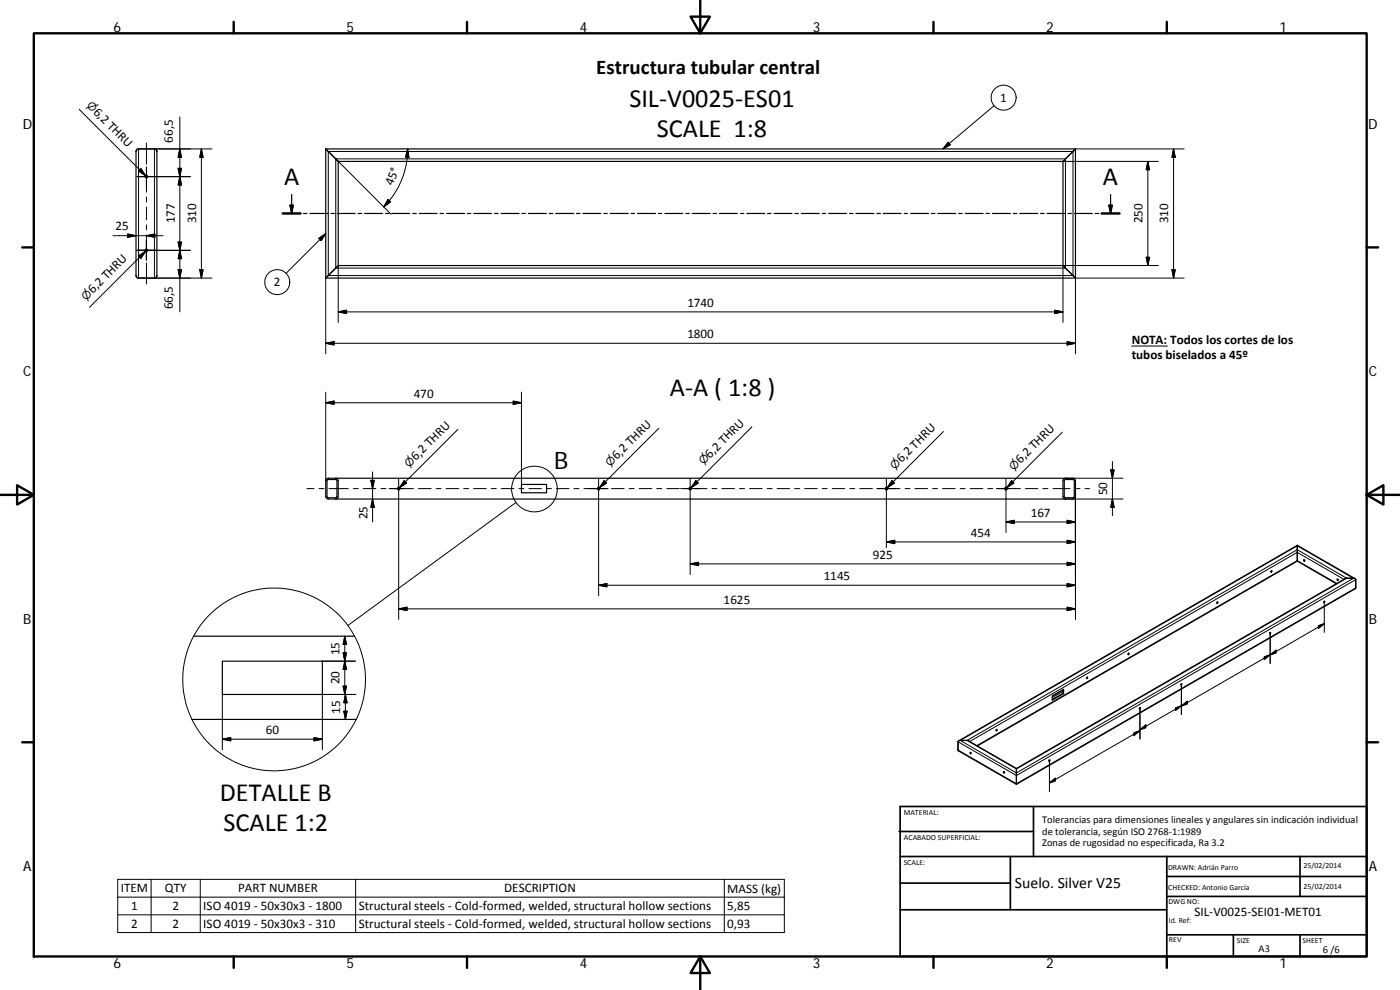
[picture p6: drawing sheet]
<svg xmlns="http://www.w3.org/2000/svg" width="420mm" height="297mm" viewBox="0 0 420 297" stroke-linecap="round" stroke-linejoin="round" font-family="sans-serif">
<g fill="none" stroke="#000" stroke-width=".36">
<path d="M41 45l.6-.3h4.7l.8 .6v37.5l-.8 .6h-4.9l-.4-.2-.2-.5v-37.3zM87.5 58.4v5.7M97.8 44.7v38.7M97.8 44.7h225M97.8 44.7l3.7 3.7M101.5 48.4h217.5M101.5 48.4v31.3M319 48.4v31.3l.8 .7M322.8 44.7l-3.8 3.7M322.8 44.7v38.7M333.3 58.4v5.7M84.8 64.1h5.4"/>
<path d="M87 61.6h1l-.5 2.5zM91.1 64.1h1M93 64.1h5.4M99.3 64.1h1M101.2 64.1h5.4M101.5 79.7h217.5l.8 .7M101.5 79.7l-3.7 3.7M107.5 64.1h1.1M109.4 64.1h5.4M115.7 64.1h1M117.6 64.1h5.4M123.9 64.1h1"/>
<path d="M125.8 64.1h5.4M132.1 64.1h1M134 64.1h5.4M140.2 64.1h1.1M142.2 64.1h5.4M148.5 64.1h1M150.4 64.1h5.4M156.6 64.1h1.1M158.6 64.1h5.3M164.8 64.1h1.1M166.8 64.1h5.4M173 64.1h1.1"/>
<path d="M175 64.1h5.3M181.2 64.1h1.1M183.1 64.1h5.4M189.4 64.1h1.1M191.3 64.1h5.4M197.6 64.1h1M199.5 64.1h5.4M205.8 64.1h1.1M207.7 64.1h5.4M214 64.1h1M215.9 64.1h5.4M222.2 64.1h1"/>
<path d="M224.1 64.1h5.4M230.4 64.1h1M232.3 64.1h5.4M238.6 64.1h1M240.5 64.1h5.4M246.7 64.1h1.1M248.7 64.1h5.4M255 64.1h1M256.9 64.1h5.4M263.1 64.1h1.1M265.1 64.1h5.4M271.3 64.1h1.1"/>
<path d="M273.3 64.1h5.3M279.5 64.1h1.1M281.4 64.1h5.4M287.7 64.1h1.1M289.7 64.1h5.4M295.9 64.1h1.1M297.8 64.1h5.4M304.1 64.1h1M306 64.1h5.4M312.3 64.1h1.1M314.2 64.1h5.4M320.5 64.1h1"/>
<path d="M322.4 64.1h5.4M328.7 64.1h1M330.6 64.1h5.4M332.8 61.6h1l-.5 2.5zM97.8 83.4h225M319.8 80.4l3 3M98.1 143.6l223.9-.1 .5 .1 .3 .5v5l-.3 .5-.5 .1h-223.5l-.4-.1-.3-.6v-4.8zM98.3 143.9h2.6l.2 .2v5l-.2 .3-2.7-.2zM100.8 143.5l.4 .1 .3 .6v4.8l-.1 .5-.6 .2M156.5 145.4h7.5v2.4h-7.5zM319.5 144l2.6-.1 .3 .2v4.9l-.3 .4h-2.5l-.2-.3zM319.8 143.5l-.5 .1-.3 .5v5l.3 .5 .5 .1"/>
<path d="M381.6 171.2l-.2 .4M389.3 163.6v4.8M389.3 168.4l-96 55.4M389.3 163.6l-101.6 58.7M389.3 168.4l11.7 6.8M389.3 163.6l17.4 10M391.2 168h.2l.2 .4zM391.4 168l.2 .3M401.3 173.7l.2 .5zM401.4 173.8l.2 .3M58.1 190.9h48.3M66.7 198.4h30v10h-30z"/>
<path d="M338.7 196l-.2 .3M365.3 180.6l-.1 .3M381.2 189.8l-.2 .3M397.4 180.4l-.1 .3M57.6 215.9h49.3M299.1 218.9l-.2 .3M315.8 208.8l3.4-2v1.3l-3.4 2zM319 208l.2 .1M319 206.9v1.1M319 208l-3.2 1.9M326.2 203.2l.2 .1-.2 .3zM326.3 203.2l-.2 .3"/>
<path d="M342.1 212.4l.2 .1-.3 .3zM342.1 212.3l-.2 .3M354.6 205.1l-.2 .3M291.1 225.8l.3 .4zM291.3 225.8l.2 .3M301.1 231.6l.3 .1v.3zM301.3 231.5l.2 .4M305 230.6l98.8-57.1h2.4l.7 .3v2.6l-.2 .3-101.7 58.6M305 230.6v4.7M305 230.6l-14.4-8.4h-2.4l-.7 .3v2.5l.2 .3 17.3 10M314.9 228l-.1 .3"/>
<circle cx="44" cy="53" r=".39"/>
<circle cx="44" cy="75.1" r=".39"/>
<circle cx="119.6" cy="146.6" r=".38"/>
<circle cx="179.7" cy="146.6" r=".39"/>
<circle cx="207.1" cy="146.6" r=".39"/>
<circle cx="266" cy="146.6" r=".39"/>
<circle cx="301.9" cy="146.6" r=".39"/>
<circle cx="381.6" cy="171.4" r=".21"/>
<circle cx="338.8" cy="196.2" r=".22"/>
<circle cx="365.4" cy="180.8" r=".21"/>
<circle cx="381.2" cy="190" r=".21"/>
<circle cx="397.5" cy="180.6" r=".21"/>
<circle cx="299.2" cy="219" r=".22"/>
<circle cx="354.6" cy="205.3" r=".22"/>
<circle cx="315" cy="228.2" r=".22"/>
</g>
<g fill="none" stroke="#000" stroke-width=".3">
<path d="M23.8 32.8l19.9 19.9M54 35.1v58.5M298.3 31.7l-15.3 13M41.6 44.7v38.7M42.3 50.6l1.4 2.1-2.1-1.4zM44 42.9v6.4M44 59.1v1.5M44 50.1v7.5M53.5 50.5h1l-.5 2.5zM54 53l.5 2.5h-1zM54 44.7l.5 2.5h-1zM57.1 53h-16"/>
<path d="M60.4 44.7v38.7M60.4 44.7l.5 2.5h-.9zM63.6 44.7h-17.3v38.7h17.3M98.5 45.4h223.5v37.3h-223.5zM100.8 47.7h219v32.7h-219zM100.8 47.7l16.6 16.6M116.4 59.9l.8 .7-2 1.5zM122.4 44.7l.3 2.5h-1zM122.4 44.7a24.5 24.5 0 0 1-7.2 17.4M284.6 42.7l.6 .8-2.2 1.2zM319 48.4h28.7M322.8 44.7h32.6"/>
<path d="M344.5 48.4v31.3M344.5 48.4l.5 2.5h-1zM352.2 44.7v38.7M352.2 44.7l.5 2.5h-1zM33.9 70.7h15M38.3 70.2l2.5 .5-2.5 .5zM41.6 76.8l2.1-1.4-1.4 2.1zM43.7 75.4l-16.9 16.8M44 62.1v3.9M44 67.5v1.5M44 70.5v7.5M44 78.8v6.4"/>
<path d="M44 70.7l2.5-.5v1zM53.5 72.6h1l-.5 2.5zM54 75.1l.5 2.5h-1zM57.1 75.1h-16M95.6 71.5l2.2-1.4-1.4 2.1zM97.8 70.1l-12 11.9M101.5 79.7v17.1M344 77.2h1l-.5 2.5zM347.7 79.7h-28.7v17.1M53.5 80.9h1l-.5 2.5zM60 80.9h.9l-.5 2.5zM97.8 83.4v22.8"/>
<path d="M101.5 93.6l2.5-.5v1zM101.5 93.6h217.5M316.5 93.1l2.5 .5-2.5 .5zM351.7 80.9h1l-.5 2.5zM355.4 83.4h-32.6v22.8M97.8 117.7v26.5M97.8 103l2.5-.5v1zM97.8 103h225M156.5 117.7v27.7M320.3 102.5l2.5 .5-2.5 .5zM339.7 103.8h10.6M97.8 120.8l2.5-.5v1z"/>
<path d="M97.8 120.8h58.7M137.4 128.8l-17.5 17.5M154 120.3l2.5 .5-2.5 .5zM197.7 128.5l-17.8 17.8M225.7 128.1l-18.3 18.2M283.1 129.5l-16.8 16.8M318.8 129.7l-16.6 16.6M333.9 138.5v16.2M92.1 146.6h2.1M95.7 146.6h1.5M98.7 146.6h5.8M106 146.6h1.5"/>
<path d="M109 146.6h3.8M111.3 144.1h1l-.5 2.5zM111.8 141.6v15M111.8 149.7l.5 2.5h-1zM114.3 146.6h1.5M119.6 143.7v42.2M121.3 144.2l.7 .7-2.1 1.4zM124.1 146.6h-7.4M125.6 146.6h3.8M130.9 146.6h1.5M133.9 146.6h3.8M139.2 146.6h1.5"/>
<path d="M142.1 146.6h3.8M147.4 146.6h1.5M150.4 146.6h3.8M154.8 150.8l-50.4 36.9M155.7 146.6h1.5M158.7 146.6h3.8M164 146.6h1.5M167 146.6h3.8M172.2 146.6h1.5M175.2 146.6h7.3M179.7 143.7v35.1M181.3 144.2l.7 .7-2.1 1.4z"/>
<path d="M183.5 146.6h3.8M188.8 146.6h1.5M191.8 146.6h3.8M197.1 146.6h1.5M200.1 146.6h3.8M207.1 143.7v28.7M208.8 144.2l.7 .7-2.1 1.4zM212.2 146.6h-8M213.7 146.6h1.4M216.7 146.6h3.7M221.9 146.6h1.5M224.9 146.6h3.8"/>
<path d="M230.2 146.6h1.5M233.2 146.6h3.8M238.5 146.6h1.5M241.5 146.6h3.7M246.7 146.6h1.6M249.8 146.6h3.7M255 146.6h1.5M258 146.6h3.8M266 143.7v20.6M267.7 144.2l.7 .7-2.1 1.4zM270.1 146.6h-7M271.6 146.6h1.5"/>
<path d="M274.6 146.6h3.8M279.9 146.6h1.5M282.9 146.6h3.7M288.2 146.6h1.5M291.2 146.6h3.7M296.4 146.6h1.5M301.9 143.7v16.1M301.9 156.6l2.5-.5v1zM301.9 156.6h20.9M303.6 144.2l.7 .7-2.1 1.4zM306.2 146.6h-7.2M307.7 146.6h3.8"/>
<path d="M313 146.6h1.5M316 146.6h5.1M319.8 149.7h17.2M319.8 143.5h17.2M320.3 156.1l2.5 .5-2.5 .5zM322.6 146.6h1.5M322.8 149v36.9M325.6 146.6h1.4M333.3 141h1.1l-.5 2.5zM333.9 149.7l.5 2.5h-1.1zM179.7 175.6l2.4-.5v1zM179.7 175.6h143.1"/>
<path d="M207.1 169.2l2.5-.5v1zM207.1 169.2h115.7M266 162.6l2.5-.5v1zM266 162.6h56.8M320.3 162.1l2.5 .5-2.5 .5zM320.3 168.7l2.5 .5-2.5 .5zM320.3 175.1l2.5 .5-2.5 .5zM381.6 171.3l-.1 .1M391.4 168l.2 .1M401.2 175l-11.9-6.8-96.1 55.5M401.4 173.8l.1 .1M403.3 173.8l-14-8.1-98.2 56.8"/>
<path d="M406.9 176.4l-101.9 58.8-17.5-10.2M406.9 173.9l-101.9 58.8-17.5-10.1M96.7 198.4h9.9M103 195.9h1l-.5 2.5zM103.5 198.4l.5 2.5h-1zM103.5 190.9l.5 2.5h-1zM103.5 190.9v17.5M119.6 182.7l2.5-.5v1zM119.6 182.7h203.2M320.3 182.2l2.5 .5-2.5 .5zM338.7 196.1l-.1 .1M365.3 180.7l-.1 .1"/>
<path d="M379.4 197.1l1.8-.6-1.8 1.4zM381.2 189.8l-.1 .1M381.2 196.5l1.8-1.4v.8zM381.2 189.9v9.2M395.7 187.7l1.7-.6-1.7 1.5zM397.4 187.1l-55.3 31.8M397.4 180.5h-.1M397.4 180.6v9.1M66.7 208.4v16.6M103 205.9h1l-.5 2.5zM103.2 213.4h1l-.5 2.5zM103.7 208.4v7.5"/>
<path d="M103.7 208.4l.5 2.5h-1zM106.8 208.4h-10.1v16.6M299.1 218.9l-.1 .1M319 207.4l-3.2 1.9M319 207.1l-3.2 1.8M326.3 203.3h-.2M340.3 219.9l1.8-.7-1.8 1.5zM342.1 212.5v9.3M342.1 219.2l-27.2 15.7M342.1 218.9l1.8-1.4v.8zM342.1 212.4l-.1 .1M352.8 212.4l1.8-.6-1.8 1.4z"/>
<path d="M354.5 205.2l-.1 .1M354.6 205.4v9M354.6 211.8l1.7-1.4v.8zM66.7 221.8l2.5-.5v1zM66.7 221.8h30M94.2 221.3l2.5 .5-2.5 .5zM288.2 222.2l101.1-58.4 16.9 9.7-101.2 58.4zM290.2 222.2l99.1-57.3 14.9 8.6-99.2 57.2zM291.3 225.8l.1 .1M301.3 231.6l.1 .1M314.9 234.9l1.8-1.4v.8zM314.9 228.2v9.3"/>
<path d="M314.9 228.1l-.1 .1M35.3 263.8h200.1v16h-200.1zM35.3 269.2h200.1M35.3 274.5h200.1M45.3 263.8v16M60.1 263.8v16M106.7 263.8v16M217.4 263.8v16"/>
<circle cx="301.2" cy="29.3" r="3.8"/>
<circle cx="83.2" cy="84.7" r="3.8"/>
<circle cx="160.4" cy="146.7" r="6.9"/>
<circle cx="82.3" cy="203.9" r="27.4"/>
</g>
<g fill="none" stroke="#000" stroke-width=".71">
<path d="M10.1 10h400.1v277h-400.1zM70.1 6.6v3.4M140.2 6.6v3.4M207.3 5h5.8l-2.9 5zM210.2 0v10M280.2 6.6v3.4M350.2 6.6v3.4M6.7 74.2h3.4M84.8 64.1h5.4M330.6 64.1h5.4M410.2 74.2h3.4M.2 148.5h9.9"/>
<path d="M5.1 145.6l5 2.9-5 2.9zM410.2 148.5l5-2.9v5.8zM410.2 148.5h9.9M6.7 222.7h3.4M410.2 222.7h3.4M70.1 287v3.4M140.2 287v3.4M210.2 287l2.9 5h-5.8zM210.2 287v10M280.2 287v3.4M350.2 287v3.4"/>
</g>
<g fill="none" stroke="#000" stroke-width=".51">
<path d="M269.8 249.5h40.4M270.1 257h140.1M270.1 242h140.1v45h-140.1zM303.2 257v16M310.2 242v15M350.2 257v30M390.2 257v12M270.1 273h80.1M270.1 265h33.1M350.2 269h60M350.2 263h60M350.2 280.5h60"/>
<path d="M370.2 280.5v6.5M390.2 280.5v6.5"/>
</g>
<path d="M87 61.6h1l-.5 2.5zM332.8 61.6h1l-.5 2.5z" fill="#000" stroke="#000" stroke-width=".36"/>
<g fill="#000" stroke="#000" stroke-width=".3">
<path d="M42.3 50.6l1.4 2.1-2.1-1.4zM53.5 50.5h1l-.5 2.5zM54 53l.5 2.5h-1zM54 44.7l.5 2.5h-1zM60.4 44.7l.5 2.5h-.9zM116.4 59.9l.8 .7-2 1.5zM122.4 44.7l.3 2.5h-1zM284.6 42.7l.6 .8-2.2 1.2zM344.5 48.4l.5 2.5h-1zM352.2 44.7l.5 2.5h-1zM38.3 70.2l2.5 .5-2.5 .5zM41.6 76.8l2.1-1.4-1.4 2.1z"/>
<path d="M44 70.7l2.5-.5v1zM53.5 72.6h1l-.5 2.5zM54 75.1l.5 2.5h-1zM95.6 71.5l2.2-1.4-1.4 2.1zM344 77.2h1l-.5 2.5zM53.5 80.9h1l-.5 2.5zM60 80.9h.9l-.5 2.5zM101.5 93.6l2.5-.5v1zM316.5 93.1l2.5 .5-2.5 .5zM351.7 80.9h1l-.5 2.5zM97.8 103l2.5-.5v1zM320.3 102.5l2.5 .5-2.5 .5z"/>
<path d="M97.8 120.8l2.5-.5v1zM154 120.3l2.5 .5-2.5 .5zM111.3 144.1h1l-.5 2.5zM111.8 149.7l.5 2.5h-1zM121.3 144.2l.7 .7-2.1 1.4zM181.3 144.2l.7 .7-2.1 1.4zM208.8 144.2l.7 .7-2.1 1.4zM267.7 144.2l.7 .7-2.1 1.4zM303.6 144.2l.7 .7-2.1 1.4zM301.9 156.6l2.5-.5v1zM320.3 156.1l2.5 .5-2.5 .5zM333.3 141h1.1l-.5 2.5z"/>
<path d="M333.9 149.7l.5 2.5h-1.1zM179.7 175.6l2.4-.5v1zM207.1 169.2l2.5-.5v1zM266 162.6l2.5-.5v1zM320.3 162.1l2.5 .5-2.5 .5zM320.3 168.7l2.5 .5-2.5 .5zM320.3 175.1l2.5 .5-2.5 .5zM103 195.9h1l-.5 2.5zM103.5 190.9l.5 2.5h-1zM119.6 182.7l2.5-.5v1zM320.3 182.2l2.5 .5-2.5 .5zM379.4 197.1l1.8-.6-1.8 1.4z"/>
<path d="M381.2 196.5l1.8-1.4v.8zM395.7 187.7l1.7-.6-1.7 1.5zM103 205.9h1l-.5 2.5zM103.2 213.4h1l-.5 2.5zM103.5 198.4l.5 2.5h-1zM103.7 208.4l.5 2.5h-1zM342.1 218.9l1.8-1.4v.8zM352.8 212.4l1.8-.6-1.8 1.4zM354.6 211.8l1.7-1.4v.8zM66.7 221.8l2.5-.5v1zM94.2 221.3l2.5 .5-2.5 .5zM314.9 234.9l1.8-1.4v.8z"/>
<path d="M340.3 219.9l1.8-.7-1.8 1.5z"/>
</g>
<g font-size="7.9">
<text x="188.9" y="32">SIL‐V0025‐ES01</text>
<text x="197.1" y="41">SCALE 1:8</text>
<text x="85.2" y="55.5">A</text>
<text x="331" y="55.5">A</text>
<text x="201" y="118.9">A‐A ( 1:8 )</text>
<text x="66" y="240.5">DETALLE B</text>
<text x="67.1" y="249.5">SCALE 1:2</text>
</g>
<text font-size="7.2" x="166.3" y="140.6">B</text>
<text font-size="6.3" x="179" y="22.1">Estructura tubular central</text>
<text font-size="4.7" x="304.6" y="266.6">Suelo. Silver V25</text>
<g font-size="4.2">
<text x="34" y="9.6">6</text>
<text x="104" y="9.6">5</text>
<text x="174" y="9.6">4</text>
<text x="244" y="9.6">3</text>
<text x="314" y="9.6">2</text>
<text x="384" y="9.6">1</text>
<text x="6.8" y="38.7">D</text>
<text x="410.6" y="38.7">D</text>
<text x="7" y="112.9">C</text>
<text x="410.8" y="112.9">C</text>
<text x="7" y="187.1">B</text>
<text x="410.8" y="187.1">B</text>
<text x="7" y="261.3">A</text>
<text x="410.8" y="261.3">A</text>
<text x="34" y="290.4">6</text>
<text x="104" y="290.4">5</text>
<text x="174" y="290.4">4</text>
<text x="244" y="290.4">3</text>
<text x="314" y="290.4">2</text>
<text x="384" y="290.4">1</text>
</g>
<g font-size="3.9">
<text x="27.8" y="33.8" transform="rotate(45 27.8 33.8)">6,2 THRU</text>
<text x="300.2" y="30.6">1</text>
<text x="51.9" y="42.8" transform="rotate(-90 51.9 42.8)">66,5</text>
<text x="117.8" y="55.9" transform="rotate(-68 117.8 55.9)">45°</text>
<text x="34.7" y="69.2">25</text>
<text x="52.4" y="67.1" transform="rotate(-90 52.4 67.1)">177</text>
<text x="58.9" y="67.1" transform="rotate(-90 58.9 67.1)">310</text>
<text x="342.9" y="67.1" transform="rotate(-90 342.9 67.1)">250</text>
<text x="350.6" y="67.1" transform="rotate(-90 350.6 67.1)">310</text>
<text x="27.9" y="88.2" transform="rotate(-45 27.9 88.2)">6,2 THRU</text>
<text x="82.2" y="85.9">2</text>
<text x="51.9" y="92.8" transform="rotate(-90 51.9 92.8)">66,5</text>
<text x="206.3" y="92">1740</text>
<text x="206.3" y="101.5">1800</text>
<text x="339.6" y="103.3">NOTA: Todos los cortes de los</text>
<text x="339.6" y="107.8">tubos biselados a 45º</text>
<text x="124.2" y="119.3">470</text>
<text x="213.1" y="137.6" transform="rotate(-45 213.1 137.6)">6,2 THRU</text>
<text x="124.8" y="138.4" transform="rotate(-45 124.8 138.4)">6,2 THRU</text>
<text x="185.2" y="138.1" transform="rotate(-45 185.2 138.1)">6,2 THRU</text>
<text x="270.5" y="139.1" transform="rotate(-45 270.5 139.1)">6,2 THRU</text>
<text x="306.2" y="139.2" transform="rotate(-45 306.2 139.2)">6,2 THRU</text>
<text x="332.3" y="148.6" transform="rotate(-90 332.3 148.6)">50</text>
<text x="110.3" y="155.8" transform="rotate(-90 110.3 155.8)">25</text>
<text x="309.3" y="155">167</text>
<text x="291.4" y="161">454</text>
<text x="261.9" y="167.6">925</text>
<text x="247.2" y="174">1145</text>
<text x="217.2" y="181.1">1625</text>
<text x="101.9" y="196.6" transform="rotate(-90 101.9 196.6)">15</text>
<text x="101.9" y="205.4" transform="rotate(-90 101.9 205.4)">20</text>
<text x="102.1" y="214.1" transform="rotate(-90 102.1 214.1)">15</text>
<text x="79.8" y="220.2">60</text>
<text x="36.2" y="267.8">ITEM</text>
<text x="49.5" y="267.8">QTY</text>
<text x="71.5" y="267.8">PART NUMBER</text>
<text x="151.3" y="267.8">DESCRIPTION</text>
<text x="218.3" y="267.9">MASS (kg)</text>
<text x="39.4" y="273.1">1</text>
<text x="51.7" y="273.1">2</text>
<text x="61" y="273.1">ISO 4019 ‐ 50x30x3 ‐ 1800</text>
<text x="107.7" y="273.2">Structural steels ‐ Cold‐formed, welded, structural hollow sections</text>
<text x="218.3" y="273.1">5,85</text>
<text x="358.5" y="274.9">SIL‐V0025‐SEI01‐MET01</text>
<text x="39.4" y="278.4">2</text>
<text x="51.7" y="278.4">2</text>
<text x="61" y="278.4">ISO 4019 ‐ 50x30x3 ‐ 310</text>
<text x="107.7" y="278.5">Structural steels ‐ Cold‐formed, welded, structural hollow sections</text>
<text x="218.3" y="278.4">0,93</text>
</g>
<g font-size="3.3">
<text x="25.8" y="31.8" transform="rotate(45 25.8 31.8)">⌀</text>
<text x="25.9" y="90.2" transform="rotate(-45 25.9 90.2)">⌀</text>
<text x="122.8" y="140.4" transform="rotate(-45 122.8 140.4)">⌀</text>
<text x="183.2" y="140.1" transform="rotate(-45 183.2 140.1)">⌀</text>
<text x="211.1" y="139.6" transform="rotate(-45 211.1 139.6)">⌀</text>
<text x="268.6" y="141" transform="rotate(-45 268.6 141)">⌀</text>
<text x="304.2" y="141.2" transform="rotate(-45 304.2 141.2)">⌀</text>
</g>
<g font-size="3.1">
<text x="312.8" y="246.8">Tolerancias para dimensiones lineales y angulares sin indicación individual</text>
<text x="312.8" y="250.4">de tolerancia, según ISO 2768‐1:1989</text>
<text x="312.8" y="254">Zonas de rugosidad no especificada, Ra 3.2</text>
<text x="377.7" y="285.6">A3</text>
<text x="397" y="285.9">6 /6</text>
</g>
<g font-size="2.4">
<text x="271.2" y="244.4">MATERIAL:</text>
<text x="271.3" y="251.9">ACABADO SUPERFICIAL:</text>
<text x="271.2" y="259.7">SCALE:</text>
<text x="350.6" y="260.9">DRAWN: Adrián Parro</text>
<text x="391.2" y="260.6">25/02/2014</text>
<text x="350.6" y="267">CHECKED: Antonio García</text>
<text x="391.2" y="266.6">25/02/2014</text>
<text x="350.7" y="271.4">DWG NO:</text>
<text x="350.8" y="276.8">Id. Ref:</text>
<text x="350.8" y="282.8">REV</text>
<text x="371.2" y="282.9">SIZE</text>
<text x="390.9" y="282.9">SHEET</text>
</g>
</svg>
